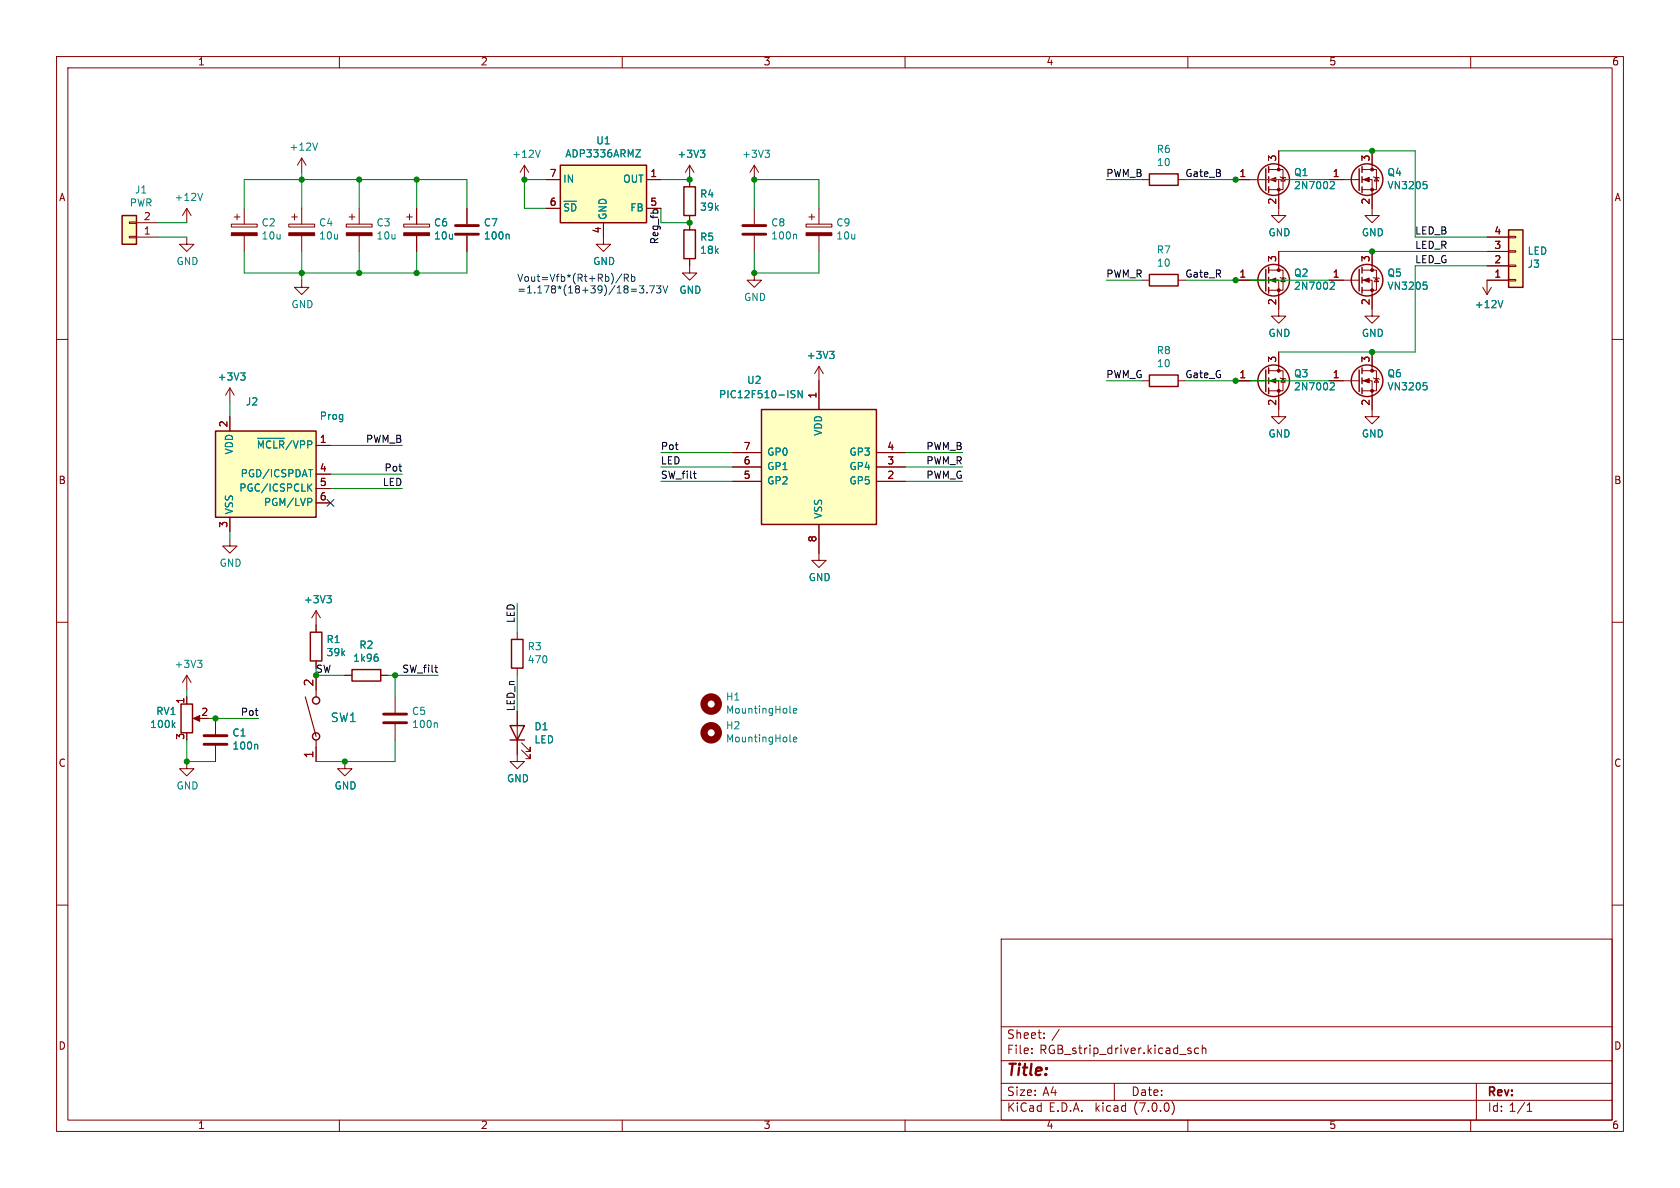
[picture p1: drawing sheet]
<svg xmlns="http://www.w3.org/2000/svg" width="297mm" height="210mm" viewBox="0 0 297 210" stroke-linecap="round" stroke-linejoin="round" font-family="sans-serif">
<g fill="none" stroke="#840000" stroke-width=".18">
<path d="M10 10h277v190h-277zM12 12h273v186h-273zM60 10v2M110 10v2M160 10v2M210 10v2M260 10v2M22.9 39.2h1.2v.3h-1.2zM24.1 39.4h3.8M33 36.8v2.6M33 36.8l-.7 1.3M33 36.8l.8 1.3"/>
<path d="M40.9 39.6h4.6v.5h-4.6zM41.4 38.4h1M41.9 37.8v1.1M43.2 36.8v2.8M51.1 39.6h4.5v.5h-4.5zM51.6 38.4h1M52.1 37.8v1.1M53.3 27.9v2.6M53.3 36.8v2.8M53.3 27.9l-.7 1.3M53.3 27.9l.8 1.3M61.2 39.6h4.6v.5h-4.6z"/>
<path d="M61.7 38.4h1M62.2 37.8v1.1M63.5 36.8v2.8M71.4 39.6h4.5v.5h-4.5zM71.9 38.4h1M72.4 37.8v1.1M73.7 36.8v2.8M82.5 36.8v2.8M92.7 29.2l-.8 1.3M92.7 29.2v2.6M92.7 29.2l.8 1.3M96.5 31.8h2.6"/>
<path d="M96.5 36.8h2.6M106.7 39.4v3.8h1.2l-1.2 1.3-1.3-1.3h1.3M114.3 31.8h2.5M114.3 36.8h2.5M121.9 29.2l-.7 1.3M121.9 29.2v3.8M121.9 38.1v2.5M121.9 29.2l.8 1.3M133.3 29.2l-.7 1.3M133.3 29.2v2.6M133.3 36.8v2.8M133.3 29.2l.8 1.3"/>
<path d="M142.5 39.6h4.6v.5h-4.6zM143 38.4h1M143.5 37.8v1.1M144.8 36.8v2.8M201.9 31.8h1.3M208.3 31.8h1.2M218.4 31.8h5.4M224.3 31.8h1.8v6.3h1.2l-1.2 1.3-1.3-1.3h1.3M224.3 30h2.5v3.5h-2.5M226.1 26.7v3.3M226.3 31.2l.1 .2h.8l.1 .1M226.8 31.4l.4 .6h-.8z"/>
<path d="M234.9 31.8h5.4M240.8 31.8h1.8v6.3h1.2l-1.2 1.3-1.3-1.3h1.3M240.8 30h2.5v3.5h-2.5M242.6 26.7v3.3M242.8 31.2l.2 .2h.7l.1 .1M243.3 31.4l.4 .6h-.7zM10 60h2M22.9 41.8h1.2v.2h-1.2zM24.1 41.9h3.8M33 41.9v1.3h1.3l-1.3 1.3-1.3-1.3h1.3M43.2 41.7v2.8M53.3 49.5v1.3h1.3l-1.3 1.3-1.2-1.3h1.2"/>
<path d="M53.3 41.7v2.8M63.5 41.7v2.8M73.7 41.7v2.8M82.5 41.7v2.8M121.9 45.7v2.6h1.3l-1.3 1.2-1.3-1.2h1.3M133.3 48.3v1.2h1.3l-1.3 1.3-1.2-1.3h1.2M133.3 41.7v2.8M144.8 41.7v2.8M201.9 49.5h1.3M208.3 49.5h1.2M218.4 49.5h5.4M224.3 49.5h1.8v6.4h1.2l-1.2 1.3-1.3-1.3h1.3"/>
<path d="M224.3 47.8h2.5v3.5h-2.5M226.1 44.5v3.3M226.3 49l.1 .1h.8l.1 .2M226.8 49.1l.4 .7h-.8zM234.9 49.5h5.4M240.8 49.5h1.8v6.4h1.2l-1.2 1.3-1.3-1.3h1.3M240.8 47.8h2.5v3.5h-2.5M242.6 44.5v3.3M242.8 49l.2 .1h.7l.1 .2M243.3 49.1l.4 .7h-.7zM262.1 50.8l.8 1.3M262.9 47h3.8"/>
<path d="M262.9 44.5h3.8M262.9 41.9h3.8M263.7 50.8l-.8 1.3M266.7 41.8h1.3v.2h-1.3zM266.7 44.3h1.3v.3h-1.3zM266.7 46.9h1.3v.2h-1.3zM266.7 49.4h1.3v.3h-1.3zM266.7 49.5h-3.8v2.6M285 60h2M40.6 68.6l-.7 1.3M40.6 68.6v2.5M40.6 73.7v2.5"/>
<path d="M40.6 68.6l.8 1.3M55.9 78.7h2.5M144.8 64.8v7.6M144.8 64.8l-.8 1.2M144.8 64.8l.7 1.2M201.9 67.3h1.3M208.3 67.3h1.2M218.4 67.3h5.4M224.3 67.3h1.8v6.4h1.2l-1.2 1.2-1.3-1.2h1.3M224.3 65.5h2.5v3.6h-2.5M226.1 62.2v3.3M226.3 66.8l.1 .1h.8l.1 .2"/>
<path d="M226.8 66.9l.4 .7h-.8zM234.9 67.3h5.4M240.8 67.3h1.8v6.4h1.2l-1.2 1.2-1.3-1.2h1.3M240.8 65.5h2.5v3.6h-2.5M242.6 62.2v3.3M242.8 66.8l.2 .1h.7l.1 .2M243.3 66.9l.4 .7h-.7zM40.6 95.3v1.2h1.3l-1.3 1.3-1.2-1.3h1.2M40.6 91.4v2.6M55.9 83.8h2.5M55.9 86.4h2.5M55.9 88.9h2.5"/>
<path d="M129.5 85.1h5.1M129.5 82.6h5.1M129.5 80h5.1M144.8 92.7v6.4h1.2l-1.2 1.2-1.3-1.2h1.3M154.9 85.1h5.1M154.9 82.6h5.1M154.9 80h5.1M10 110h2M33 119.4v2.5M33 119.4l-.7 1.3M33 119.4l.8 1.3M55.9 108v3.8"/>
<path d="M55.9 116.8v1.3M55.9 119.4v2.5M55.9 108l-.8 1.2M55.9 108l.7 1.2M61 119.4h1.2M67.3 119.4h1.3M91.4 111.8v1.2M91.4 118.1v1.3M285 110h2M33 134.6v1.3h1.3l-1.3 1.3-1.3-1.3h1.3M33 123.2v1.3M34.5 127h1.1"/>
<path d="M38.1 127v2.8M38.1 131.8v2.8M55.9 132.1v2.5M61 134.6v1.3h1.2l-1.2 1.3-1.3-1.3h1.3M69.8 123.2v2.8M69.8 128v2.8M91.4 125.7v8.9h1.3l-1.3 1.3-1.2-1.3h1.2M92.2 132.6l1.5 1.5v-.7v.7h-.7M92.2 131.3l1.5 1.5v-.7v.7h-.7M10 160h2M285 160h2M177 166h108v32h-108z"/>
<path d="M60 198v2M110 198v2M160 198v2M177 194.5h108M177 191.5h108M177 187.5h108M177 181.5h108M182.4 186.1v.2M182.4 185.3v.2M184.6 183.4v.2M184.6 182.6v.2M197 191.5v3"/>
<path d="M207.2 194.7a1.72 1.72 0 0 1 0 2.3M210 198v2M210.2 185.8h.3l.1 .2-.2 .3h-.3M210.2 185.3h.3M211.9 185.3h-.4l-.3 .2v.5l.1 .2h.6M212.5 185.4l.3-.1h.3l.1 1M212.5 184.8v1.5M260 198v2M261 191.5v6.5M270 196.5h.8M270 195.4l.4-.4v1.5"/>
</g>
<g fill="none" stroke="#840000" stroke-width=".25">
<path d="M21.6 38.1h2.5v5.1h-2.5zM99.1 29.2h15.2v10.2h-15.2zM120.9 33h2v5.1h-2zM203.2 30.7h5.1v2.1h-5.1zM223.8 29.8v3.9M224.3 29.5v1M224.3 31.2v1.1M224.3 33v1M240.3 29.8v3.9M240.8 29.5v1M240.8 31.2v1.1M240.8 33v1"/>
<path d="M120.9 40.6h2v5.1h-2zM203.2 48.5h5.1v2h-5.1zM223.8 47.6v3.8M224.3 47.2v1.1M224.3 49v1M224.3 50.8v1M240.3 47.6v3.8M240.8 47.2v1.1M240.8 49v1M240.8 50.8v1M266.7 40.6h2.5v10.2h-2.5zM38.1 76.2h17.8v15.2h-17.8z"/>
<path d="M134.6 72.4h20.3v20.3h-20.3zM203.2 66.3h5.1v2h-5.1zM223.8 65.4v3.8M224.3 65v1M224.3 66.8v1M224.3 68.6v1M240.3 65.4v3.8M240.8 65v1M240.8 66.8v1M240.8 68.6v1M54.9 111.8h2v5h-2zM62.2 118.4h5.1v2h-5.1z"/>
<path d="M90.4 113h2.1v5.1h-2.1zM32 124.5h2v5h-2zM90.2 128.3h2.5l-1.3 2.5zM90.2 130.8h2.5"/>
<circle cx="225.2" cy="31.7" r="2.79"/>
<circle cx="241.7" cy="31.7" r="2.79"/>
<circle cx="225.2" cy="49.5" r="2.79"/>
<circle cx="241.7" cy="49.5" r="2.79"/>
<circle cx="225.2" cy="67.3" r="2.79"/>
<circle cx="241.7" cy="67.3" r="2.79"/>
<circle cx="55.9" cy="123.8" r=".63"/>
<circle cx="55.9" cy="130.2" r=".63"/>
</g>
<g fill="#ffffc2" stroke="#ffffc2" stroke-width=".18">
<path d="M99.1 29.2h15.2v10.2h-15.2z"/>
<path d="M266.7 40.6h2.5v10.2h-2.5z"/>
<path d="M134.6 72.4h20.3v20.3h-20.3z"/>
<path d="M21.6 38.1h2.5v5.1h-2.5z"/>
<path d="M38.1 76.2h17.8v15.2h-17.8z"/>
</g>
<g fill="none" stroke="#008484" stroke-width=".18">
<path d="M35.8 34.2l-.4 1.2M56.1 25.3l-.4 1.3M95.5 26.6l-.4 1.2M99.7 35.6h2.2M100.5 36.1l-.4-.1-.3 .4M101.8 36.6l-.2-.5-.5-.1v1.3M112.4 26.5h.8l-.8 1.2h.8M123.8 26.6h.8l-.4 .4M124.4 27l.2 .3v.3l-.2 .2M135.2 26.6h.8l-.4 .4M135.8 27l.2 .3v.3l-.2 .2M235.7 32.1l.2 .2-.1 .3-.7 .8h.8"/>
<path d="M251.6 32.1h.6M252.1 32.6l.2 .2v.3l-.2 .3M89.8 41.4l.2 .2v.6M140.6 41.4l.2 .2v.6M235.7 49.9l.2 .2-.1 .3-.7 .7h.8M251.6 49.9h.6M252.1 50.4l.2 .2v.3l-.2 .2M265.7 53.1l-.4 1.3M42.5 65.9h.8l-.4 .5M43.1 66.4l.2 .2v.4l-.2 .2M45.5 77.5h4.8M45.7 79.2v-1.3l.4 .9 .4-.9v1.3"/>
<path d="M47.9 78.1l-.3-.2-.3 .1-.2 .5M48.4 77.9v1.3M50.2 78.4l-.2-.4-.6-.1v1.3M51.6 77.9l-1.1 1.6M51.9 77.9l.4 1.3 .4-1.3M53.9 78.4l-.2-.4-.6-.1v1.3M55.1 78.4l-.1-.4-.6-.1v1.3M139.9 69.6l.5 .2 .1 .2-.1 .3h-.4M139.9 69.1h.6M141.8 69v1.3l-.7-1.3v1.3M146.7 62.1h.8l-.5 .5M147.2 62.6l.3 .2v.3l-.3 .3"/>
<path d="M235.7 67.6l.2 .3-.1 .3-.7 .7h.8M251.6 67.6h.6M252.1 68.1l.2 .3v.3l-.2 .2M54.5 83h.8M54.6 86.1l.5 .7M54.9 88.1l.2 .2v.3l-.2 .2M55.1 85.6l-.7 .7M34.9 116.7h.8l-.4 .5M35.5 117.2l.2 .2v.4l-.2 .2M57.8 105.3h.8l-.5 .5M58.3 105.8l.3 .2v.3l-.3 .3M66.7 116.2l.2 .2-.2 .4"/>
<path d="M30.6 128.1l.4 .5M31 127.8l-.5 .4M45.4 131.6l.2 .2v.6M77.1 127.8l.2 .1v.7M139.7 126l.1 .1M139.7 131.1h.1M140.3 125.6l.6-.1-.1-.2-.4-.1-.1 .2v.6h.5M140.3 130.7l.6-.1-.1-.2-.4-.1-.1 .2v.6h.5"/>
</g>
<path d="M80.5 39.9h4.1M131.3 39.9h4.1M80.5 41.4h4.1M131.3 41.4h4.1M36.1 131.6h4M36.1 130h4M67.8 127.8h4.1M67.8 126.2h4.1" fill="none" stroke="#840000" stroke-width=".51"/>
<g fill="#840000" stroke="#840000" stroke-width=".18">
<path d="M40.9 41.1h4.6v.6h-4.6z"/>
<path d="M241 31.8l1.1-.4v.7z"/>
<path d="M51.1 41.1h4.5v.6h-4.5z"/>
<path d="M34.2 127l1.1-.5v1z"/>
<path d="M241 67.3l1.1-.4v.8z"/>
<path d="M142.5 41.1h4.6v.6h-4.6z"/>
<path d="M241 49.5l1.1-.4v.8z"/>
<path d="M224.5 49.5l1.1-.4v.8z"/>
<path d="M224.5 67.3l1.1-.4v.8z"/>
<path d="M224.5 31.8l1.1-.4v.7z"/>
<path d="M71.4 41.1h4.5v.6h-4.5z"/>
<path d="M61.2 41.1h4.6v.6h-4.6z"/>
<circle cx="242.6" cy="33.5" r=".25"/>
<circle cx="242.6" cy="30" r=".25"/>
<circle cx="242.6" cy="69.1" r=".25"/>
<circle cx="242.6" cy="65.5" r=".25"/>
<circle cx="242.6" cy="51.3" r=".25"/>
<circle cx="242.6" cy="47.8" r=".25"/>
<circle cx="226.1" cy="51.3" r=".25"/>
<circle cx="226.1" cy="47.8" r=".25"/>
<circle cx="226.1" cy="69.1" r=".25"/>
<circle cx="226.1" cy="65.5" r=".25"/>
<circle cx="226.1" cy="33.5" r=".25"/>
<circle cx="226.1" cy="30" r=".25"/>
</g>
<g fill="none" stroke="#840000" stroke-width="1.3">
<circle cx="125.7" cy="124.5" r="1.27"/>
<circle cx="125.7" cy="129.5" r="1.27"/>
</g>
<path d="M54 123.2l1.9 7M55.9 121.9v1.3M55.9 130.8v1.3" fill="none" stroke="#840000" stroke-width=".2"/>
<path d="M122.6 83.7h.5M122.9 84.6h.2M76.9 118h.4M77.1 118.8h.2" fill="none" stroke="#000" stroke-width=".18"/>
<path d="M109.9 48.4l-1 1.6M110.4 49.1h.6l.1-.2-.1-.3-.6-.1v1.2M110.7 49.1l.4 .6M111.6 51.1h.9M111.6 51.5h.9M111.6 48.5v1.2M111.6 49l.4-.1 .2 .2-.1 .6h-.5M113 50.5h.8l-.4 .5 .4 .1v.6l-.2 .1-.6-.1M114.4 51.7v.1M114.8 50.5h.9l-.6 1.3M116.1 50.5h.7l-.4 .5 .4 .1v.6l-.2 .1-.5-.1M117.2 50.5l.4 1.3 .4-1.3" fill="none" stroke="#0000c2" stroke-width=".18"/>
<g fill="none" stroke="#008400" stroke-width=".18">
<path d="M27.9 39.4h5.1M43.2 36.8v-5h39.3v5M53.3 30.5v6.3M63.5 31.8v5M73.7 31.8v5M96.5 31.8h-3.8v5h3.8M116.8 31.8h5.1M116.8 36.8v2.6h5.1M133.3 36.8v-5h11.5v5M195.6 31.8h6.3M209.5 31.8h25.4M226.1 26.7h24.1v15.2h12.7"/>
<path d="M27.9 41.9h5.1M43.2 44.5v3.8h39.3v-3.8M53.3 44.5v5M63.5 44.5v3.8M73.7 44.5v3.8M133.3 44.5v3.8h11.5v-3.8M195.6 49.5h6.3M209.5 49.5h25.4M226.1 44.5h36.8M262.9 47h-12.7v15.2h-24.1M40.6 71.1v2.6M58.4 78.7h12.7"/>
<path d="M195.6 67.3h6.3M209.5 67.3h25.4M40.6 94v1.3M58.4 86.4h12.7M58.4 83.8h12.7M116.8 80h12.7M116.8 82.6h12.7M116.8 85.1h12.7M160 80h10.2M160 82.6h10.2M160 85.1h10.2M55.9 119.4h5.1"/>
<path d="M68.6 119.4h8.9M69.8 119.4v3.8M91.4 106.7v5.1M91.4 119.4v6.3M33 130.8v3.8h5.1M33 121.9v1.3M36.8 127h8.9M69.8 130.8v3.8h-13.9"/>
</g>
<path d="M57.8 88.3l1.2 1.2M59 88.3l-1.2 1.2" fill="none" stroke="#000084" stroke-width=".18"/>
<g fill="#008400" stroke="#008400" stroke-width=".18">
<circle cx="69.8" cy="119.4" r=".46"/>
<circle cx="61" cy="134.6" r=".46"/>
<circle cx="33" cy="134.6" r=".46"/>
<circle cx="38.1" cy="127" r=".46"/>
<circle cx="55.9" cy="119.4" r=".46"/>
<circle cx="121.9" cy="31.8" r=".46"/>
<circle cx="121.9" cy="39.4" r=".46"/>
<circle cx="133.3" cy="48.3" r=".46"/>
<circle cx="133.3" cy="31.8" r=".46"/>
<circle cx="63.5" cy="31.8" r=".46"/>
<circle cx="53.3" cy="31.8" r=".46"/>
<circle cx="53.3" cy="48.3" r=".46"/>
<circle cx="218.4" cy="67.3" r=".46"/>
<circle cx="218.4" cy="49.5" r=".46"/>
<circle cx="218.4" cy="31.8" r=".46"/>
<circle cx="73.7" cy="48.3" r=".46"/>
<circle cx="73.7" cy="31.8" r=".46"/>
<circle cx="63.5" cy="48.3" r=".46"/>
<circle cx="92.7" cy="31.8" r=".46"/>
<circle cx="242.6" cy="44.5" r=".46"/>
<circle cx="242.6" cy="26.7" r=".46"/>
<circle cx="242.6" cy="62.2" r=".46"/>
</g>
<text font-size="2.8" fill="#840000" x="178" y="190.8">Title:</text>
<g font-size="2.1" fill="#840000">
<text x="55.6" y="121.4" transform="rotate(-90 55.6 121.4)">2</text>
<text x="55.6" y="134.1" transform="rotate(-90 55.6 134.1)">1</text>
<text x="178" y="183.9">Sheet:</text>
<text x="185.9" y="183.9">/</text>
<text x="178" y="186.6">File:</text>
<text x="183.8" y="186.6">RGB_strip_driver.kicad_sch</text>
<text x="178" y="196.8">KiCad</text>
<text x="178" y="194">Size:</text>
<text x="184.3" y="194">A4</text>
<text x="185.4" y="196.8">E.D.A.</text>
<text x="193.7" y="196.8">kicad</text>
<text x="200" y="194">Date:</text>
<text x="200.6" y="196.8">(7.0.0)</text>
<text x="263" y="194.2">Rev:</text>
<text x="263" y="196.8">Id: 1/1</text>
</g>
<text font-size="2.1" fill="#008484" x="58.4" y="128">SW1</text>
<g font-size="1.8" fill="#840000">
<text x="35" y="11.8">1</text>
<text x="85" y="11.8">2</text>
<text x="135" y="11.8">3</text>
<text x="185" y="11.8">4</text>
<text x="235" y="11.8">5</text>
<text x="285" y="11.8">6</text>
<text x="225.8" y="28.6" transform="rotate(-90 225.8 28.6)">3</text>
<text x="242.3" y="28.6" transform="rotate(-90 242.3 28.6)">3</text>
<text x="10.4" y="35.8">A</text>
<text x="97.1" y="31.5">7</text>
<text x="114.9" y="31.5">1</text>
<text x="219" y="31.5">1</text>
<text x="235.6" y="31.5">1</text>
<text x="285.4" y="35.8">A</text>
<text x="25.4" y="41.7">1</text>
<text x="25.4" y="39.1">2</text>
<text x="97.1" y="36.6">6</text>
<text x="106.4" y="41.3" transform="rotate(-90 106.4 41.3)">4</text>
<text x="114.9" y="36.6">5</text>
<text x="225.8" y="36.2" transform="rotate(-90 225.8 36.2)">2</text>
<text x="242.3" y="36.2" transform="rotate(-90 242.3 36.2)">2</text>
<text x="264.1" y="41.7">4</text>
<text x="225.8" y="46.4" transform="rotate(-90 225.8 46.4)">3</text>
<text x="242.3" y="46.4" transform="rotate(-90 242.3 46.4)">3</text>
<text x="264.1" y="46.7">2</text>
<text x="264.1" y="44.2">3</text>
<text x="219" y="49.3">1</text>
<text x="235.6" y="49.3">1</text>
<text x="264.1" y="49.3">1</text>
<text x="225.8" y="54" transform="rotate(-90 225.8 54)">2</text>
<text x="242.3" y="54" transform="rotate(-90 242.3 54)">2</text>
<text x="225.8" y="64.2" transform="rotate(-90 225.8 64.2)">3</text>
<text x="242.3" y="64.2" transform="rotate(-90 242.3 64.2)">3</text>
<text x="144.5" y="70.5" transform="rotate(-90 144.5 70.5)">1</text>
<text x="219" y="67.1">1</text>
<text x="225.8" y="71.8" transform="rotate(-90 225.8 71.8)">2</text>
<text x="235.6" y="67.1">1</text>
<text x="242.3" y="71.8" transform="rotate(-90 242.3 71.8)">2</text>
<text x="40.4" y="75.6" transform="rotate(-90 40.4 75.6)">2</text>
<text x="56.5" y="78.5">1</text>
<text x="56.5" y="83.6">4</text>
<text x="131.4" y="82.3">6</text>
<text x="131.4" y="79.8">7</text>
<text x="156.8" y="82.3">3</text>
<text x="156.8" y="79.8">4</text>
<text x="10.3" y="85.8">B</text>
<text x="56.5" y="86.1">5</text>
<text x="56.5" y="88.6">6</text>
<text x="131.4" y="84.8">5</text>
<text x="156.8" y="84.8">2</text>
<text x="285.3" y="85.8">B</text>
<text x="40.4" y="93.4" transform="rotate(-90 40.4 93.4)">3</text>
<text x="144.5" y="95.9" transform="rotate(-90 144.5 95.9)">8</text>
<text x="32.8" y="124.5" transform="rotate(-90 32.8 124.5)">1</text>
<text x="32.8" y="130.8" transform="rotate(-90 32.8 130.8)">3</text>
<text x="35.5" y="126.7">2</text>
<text x="10.3" y="135.8">C</text>
<text x="285.3" y="135.8">C</text>
<text x="10.3" y="185.8">D</text>
<text x="285.3" y="185.8">D</text>
<text x="35" y="199.8">1</text>
<text x="85" y="199.8">2</text>
<text x="135" y="199.8">3</text>
<text x="185" y="199.8">4</text>
<text x="235" y="199.8">5</text>
<text x="285" y="199.8">6</text>
</g>
<g font-size="1.8" fill="#008484">
<text x="51.1" y="26.9">+12V</text>
<text x="90.5" y="28.2">+12V</text>
<text x="99.9" y="28.1">ADP3336ARMZ</text>
<text x="105.3" y="25.8">U1</text>
<text x="119.7" y="28.2">+3V3</text>
<text x="131.1" y="28.2">+3V3</text>
<text x="204.4" y="27.3">R6</text>
<text x="204.5" y="29.6">10</text>
<text x="23.8" y="34.5">J1</text>
<text x="30.8" y="35.8">+12V</text>
<text x="99.6" y="32.6">IN</text>
<text x="110" y="32.6">OUT</text>
<text x="123.7" y="35.2">R4</text>
<text x="228.7" y="31.4">Q1</text>
<text x="228.7" y="33.7">2N7002</text>
<text x="245.2" y="31.4">Q4</text>
<text x="245.2" y="33.7">VN3205</text>
<text x="22.9" y="36.8">PWR</text>
<text x="46.2" y="40.3">C2</text>
<text x="56.3" y="40.3">C4</text>
<text x="66.5" y="40.3">C3</text>
<text x="76.7" y="40.3">C6</text>
<text x="85.5" y="40.3">C7</text>
<text x="99.6" y="38.3">~{SD}</text>
<text x="107.5" y="38.9" transform="rotate(-90 107.5 38.9)">GND</text>
<text x="111.3" y="37.7">FB</text>
<text x="123.7" y="37.5">39k</text>
<text x="136.3" y="40.3">C8</text>
<text x="147.8" y="40.3">C9</text>
<text x="31.1" y="47.1">GND</text>
<text x="46.2" y="42.6">10u</text>
<text x="56.3" y="42.6">10u</text>
<text x="66.5" y="42.6">10u</text>
<text x="76.7" y="42.6">10u</text>
<text x="85.5" y="42.6">100n</text>
<text x="104.8" y="47.1">GND</text>
<text x="123.7" y="42.8">R5</text>
<text x="123.7" y="45.1">18k</text>
<text x="136.3" y="42.6">100n</text>
<text x="147.8" y="42.6">10u</text>
<text x="204.4" y="45.1">R7</text>
<text x="204.5" y="47.4">10</text>
<text x="224.2" y="42">GND</text>
<text x="240.7" y="42">GND</text>
<text x="270" y="47.6">J3</text>
<text x="270" y="45.3">LED</text>
<text x="120" y="52.2">GND</text>
<text x="131.5" y="53.5">GND</text>
<text x="228.7" y="49.2">Q2</text>
<text x="228.7" y="51.5">2N7002</text>
<text x="245.2" y="49.2">Q5</text>
<text x="245.2" y="51.5">VN3205</text>
<text x="51.5" y="54.7">GND</text>
<text x="224.2" y="59.8">GND</text>
<text x="240.7" y="59.8">GND</text>
<text x="260.7" y="54.7">+12V</text>
<text x="142.6" y="63.7">+3V3</text>
<text x="204.4" y="62.9">R8</text>
<text x="204.5" y="65.2">10</text>
<text x="38.4" y="67.6">+3V3</text>
<text x="43.4" y="71.9">J2</text>
<text x="127.1" y="70.7">PIC12F510-ISN</text>
<text x="132" y="68.1">U2</text>
<text x="228.7" y="67">Q3</text>
<text x="228.7" y="69.3">2N7002</text>
<text x="245.2" y="67">Q6</text>
<text x="245.2" y="69.3">VN3205</text>
<text x="56.5" y="74.5">Prog</text>
<text x="145.6" y="77.2" transform="rotate(-90 145.6 77.2)">VDD</text>
<text x="224.2" y="77.6">GND</text>
<text x="240.7" y="77.6">GND</text>
<text x="41.5" y="80.5" transform="rotate(-90 41.5 80.5)">VDD</text>
<text x="45.3" y="80.2">~{MCLR}/VPP</text>
<text x="135.6" y="83.4">GP1</text>
<text x="135.6" y="80.8">GP0</text>
<text x="150" y="83.4">GP4</text>
<text x="150" y="80.8">GP3</text>
<text x="42.2" y="87.2">PGC/ICSPCLK</text>
<text x="42.4" y="84.6">PGD/ICSPDAT</text>
<text x="46.5" y="89.7">PGM/LVP</text>
<text x="135.6" y="85.9">GP2</text>
<text x="150" y="85.9">GP5</text>
<text x="41.5" y="90.9" transform="rotate(-90 41.5 90.9)">VSS</text>
<text x="145.6" y="91.7" transform="rotate(-90 145.6 91.7)">VSS</text>
<text x="38.8" y="100.5">GND</text>
<text x="53.7" y="106.9">+3V3</text>
<text x="142.9" y="103">GND</text>
<text x="57.7" y="114">R1</text>
<text x="30.8" y="118.4">+3V3</text>
<text x="57.7" y="116.3">39k</text>
<text x="62.4" y="117.3">1k96</text>
<text x="63.5" y="114.9">R2</text>
<text x="93.2" y="115.2">R3</text>
<text x="93.2" y="117.5">470</text>
<text x="128.3" y="124.1">H1</text>
<text x="26.5" y="129">100k</text>
<text x="27.6" y="126.7">RV1</text>
<text x="41" y="130.5">C1</text>
<text x="72.8" y="126.7">C5</text>
<text x="72.8" y="129">100n</text>
<text x="94.4" y="129.4">D1</text>
<text x="94.4" y="131.7">LED</text>
<text x="128.3" y="126.4">MountingHole</text>
<text x="128.3" y="129.2">H2</text>
<text x="128.3" y="131.5">MountingHole</text>
<text x="41" y="132.8">100n</text>
<text x="31.1" y="139.8">GND</text>
<text x="59.1" y="139.8">GND</text>
<text x="89.6" y="138.6">GND</text>
</g>
<g font-size="1.8">
<text x="195.6" y="31.5">PWM_B</text>
<text x="209.5" y="31.5">Gate_B</text>
<text x="250.2" y="41.6">LED_B</text>
<text x="116.6" y="43.3" transform="rotate(-90 116.6 43.3)">Reg_fb</text>
<text x="250.2" y="46.7">LED_G</text>
<text x="250.2" y="44.2">LED_R</text>
<text x="195.6" y="49.3">PWM_R</text>
<text x="209.5" y="49.3">Gate_R</text>
<text x="195.6" y="67">PWM_G</text>
<text x="209.5" y="67">Gate_G</text>
<text x="64.6" y="78.5">PWM_B</text>
<text x="67.8" y="83.6">Pot</text>
<text x="116.8" y="82.3">LED</text>
<text x="116.8" y="79.7">Pot</text>
<text x="163.6" y="82.3">PWM_R</text>
<text x="163.6" y="79.7">PWM_B</text>
<text x="67.5" y="86.1">LED</text>
<text x="116.8" y="84.8">SW_filt</text>
<text x="163.6" y="84.8">PWM_G</text>
<text x="91.2" y="110.3" transform="rotate(-90 91.2 110.3)">LED</text>
<text x="71" y="119.1">SW_filt</text>
<text x="91.2" y="125.7" transform="rotate(-90 91.2 125.7)">LED_n</text>
<text x="42.4" y="126.7">Pot</text>
</g>
<g font-size="1.8" fill="#0000c2">
<text x="91.4" y="50">Vout=Vfb*(Rt+Rb)/Rb</text>
<text x="91.4" y="52.1">=1.178*(18+39)/18=3.73V</text>
</g>
<text font-size="1.8" fill="#008400" x="55.9" y="119.1">SW</text>
</svg>
